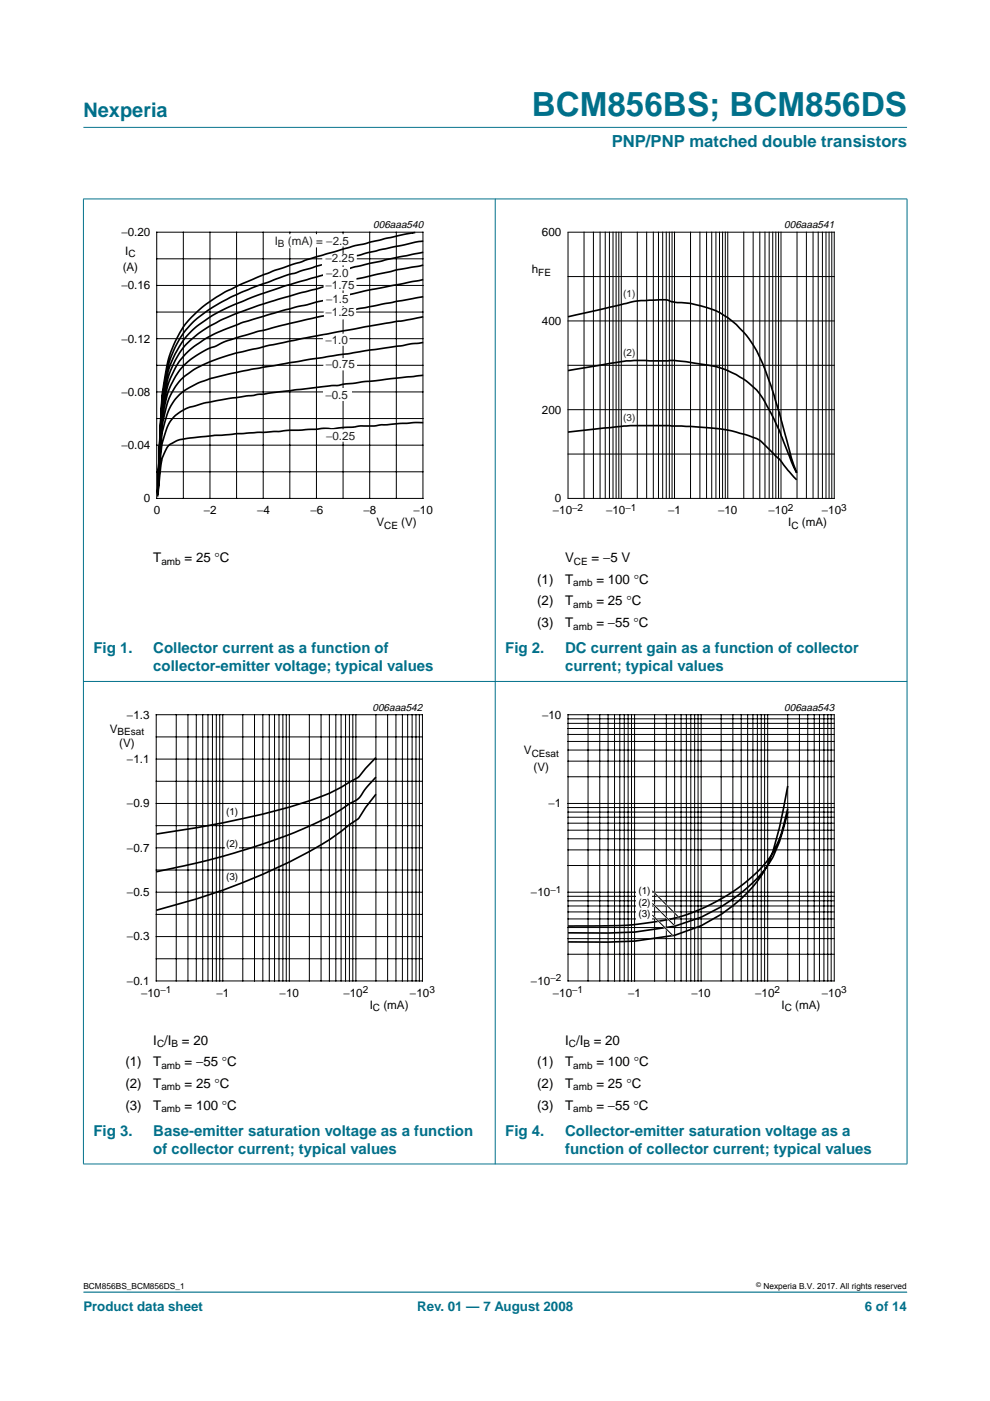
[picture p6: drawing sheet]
<svg xmlns="http://www.w3.org/2000/svg" width="210mm" height="297mm" viewBox="0 0 210 297" stroke-linecap="round" stroke-linejoin="round" font-family="sans-serif">
<path d="M192.3 273.9h-174.6" fill="none" stroke="#00708a" stroke-width=".21"/>
<g fill="#00708a" stroke="#00708a" stroke-width=".21">
<path d="M17.7 27h174.6z"/>
<path d="M17.7 42.2v204.5z"/>
<path d="M105 42.1v204.7z"/>
<path d="M192.3 42.2v204.5z"/>
<path d="M17.6 42.2h174.8z"/>
<path d="M17.6 144.5h174.8z"/>
<path d="M17.6 246.8h174.8z"/>
</g>
<path d="M20.5 46.4h81.9v66.3h-81.9z" fill="none" stroke="#fff" stroke-width=".21"/>
<g fill="none" stroke="#000" stroke-width=".21">
<path d="M33.2 49.2h56.5v56.5h-56.5zM33.2 54.9h56.5M38.9 49.2v56.5M44.5 49.2v56.5M50.2 49.2v56.5M55.8 49.2v56.5M61.5 49.2v56.5M67.1 49.2v56.5M72.7 49.2v56.5M78.4 49.2v56.5M84 49.2v56.5M33.2 66.2h56.5"/>
<path d="M33.2 77.5h56.5M33.2 60.5h56.5M33.2 71.8h56.5M33.2 88.7h56.5M33.2 83.1h56.5M33.2 94.4h56.5M33.2 100h56.5"/>
</g>
<path d="M87.6 49.4l-12.5 2.7-9.9 2.9-7.1 2.4-8.1 3.4a32.8 32.8 0 0 0-8.2 5.3l-1.2 1.1a23.2 23.2 0 0 0-4.7 8.3l-.7 3.3-.9 5.2-.9 20.3M88 49.3l-.6 .1M89.7 59.3l-11.8 2.3-8.2 1.8-7.1 1.7-6.7 2a60 60 0 0 0-12.4 4.8 16.1 16.1 0 0 0-6.5 6.5l-.7 1.5a38.8 38.8 0 0 0-2.3 12.2l-.6 12.4M89.7 56.2l-5.6 1-9 2-11.3 2.9-7.9 2.3a55 55 0 0 0-11.9 5 18.6 18.6 0 0 0-9.1 14l-.5 2.9-.1 1.6-.9 16.5M89.7 53.5l-11.3 2.3-10.1 2.6-8.2 2.3-7.6 2.7a34.5 34.5 0 0 0-12.4 7.3 22.1 22.1 0 0 0-5.4 12.8l-.4 2.2-.2 4.2-.7 14.5M89.7 51.1l-1.7 .2-13.2 3-7.6 2.1-4.3 1.4a32.2 32.2 0 0 0-6.2 2.1l-3.1 1.1-3.4 1.4a36.9 36.9 0 0 0-8.7 5.4 22.2 22.2 0 0 0-6.7 13.8l-.4 2.8-.1 1.9-.9 18M89.7 79.6l-12.4 1.3-4.5 .6-1.1 .2-1.4 .1-14.4 1.8h-1.2l-7.3 1.1a32.9 32.9 0 0 0-8.5 2.2 7.7 7.7 0 0 0-4.1 5.8l-.5 1.5-.2 1.8-.7 8.9M89.7 72.6l-24.2 3.6-14.1 2.5a39.4 39.4 0 0 0-9.6 2.6 11.5 11.5 0 0 0-4.7 3.4l-.8 1.3-.7 1.5-1.2 4.3-1 12.9M89.7 67.2l-25.9 4.6-11.3 2.5a39 39 0 0 0-11.9 4.4 13.6 13.6 0 0 0-5.8 9.6l-.5 3-.9 13.4M89.7 62.9l-13.5 2.5-8.5 1.7-7.9 1.9-6.2 1.6a39.5 39.5 0 0 0-8.5 3 15.2 15.2 0 0 0-10.2 12.4l-.6 4-.9 14.5M89.7 89.6l-5 .2-4 .3-1.4 .2h-3.1l-5.7 .6-1.9-.1-1.7 .2-16.7 .9-9 .9a8.5 8.5 0 0 0-5.2 1.5 7.9 7.9 0 0 0-1.9 4.7l-.7 6.3" fill="none" stroke="#000" stroke-width=".35"/>
<g fill="#fff">
<path d="M68.8 91h6.6v2.6l-6.8 .1z"/>
<path d="M57.2 49.7h16v2.6l-16.1 .5z"/>
<path d="M68.5 82.3h6.1v2.8h-6.1z"/>
<path d="M68.9 76l6.8-.1v2.7l-7.4-.1z"/>
<path d="M68.5 71.2l5.6-.6v2.7h-5.6z"/>
<path d="M68.6 66l6.9-1.5v3.1l-6.8 .4z"/>
<path d="M68.6 62.1h5.6v2.7h-5.6z"/>
<path d="M68.6 59.1l7-.4v2.7l-7 .4z"/>
<path d="M68.6 56.5h5.6v2.8h-5.6z"/>
<path d="M68.3 54.6l7.4-1.3v2.7l-7.5 .6z"/>
</g>
<path d="M120.4 78.6l7.7-1.3a33.7 33.7 0 0 1 9.6-.8h3.9a35.5 35.5 0 0 1 8.2 .9 17.3 17.3 0 0 1 11.8 6.9 72.6 72.6 0 0 1 6.2 13.6l1.1 2.4M120.4 67.2l10.3-2.4a22.3 22.3 0 0 1 7.8-1.2h1.5a5.2 5.2 0 0 1 2.7 .4l.2 .1a24.4 24.4 0 0 1 9.7 2.2 21.6 21.6 0 0 1 9.6 11.9l2 5.7 1.1 3.7 2.5 9.5 1.1 3.1M120.4 91.6l13.3-1.4h8.3l5.4 .3a35.3 35.3 0 0 1 13 2.5l1 .6 2.8 2.7a16 16 0 0 1 2.9 3.5l1.8 1.9" fill="none" stroke="#000" stroke-width=".35"/>
<path d="M107.7 46.4h81.9v66.3h-81.9zM20.4 148.7h81.9v66.3h-81.9z" fill="none" stroke="#fff" stroke-width=".21"/>
<g fill="none" stroke="#000" stroke-width=".21">
<path d="M120.4 49.2h56.5v56.5h-56.5zM120.4 58.6h56.5M123.8 49.2v56.5M125.8 49.2v56.5M127.2 49.2v56.5M128.3 49.2v56.5M129.2 49.2v56.5M130 49.2v56.5M130.6 49.2v56.5M131.2 49.2v56.5M131.7 49.2v56.5M135.1 49.2v56.5"/>
<path d="M137.1 49.2v56.5M138.5 49.2v56.5M139.6 49.2v56.5M140.5 49.2v56.5M141.3 49.2v56.5M141.9 49.2v56.5M142.5 49.2v56.5M143 49.2v56.5M146.4 49.2v56.5M148.4 49.2v56.5M149.8 49.2v56.5M150.9 49.2v56.5"/>
<path d="M151.8 49.2v56.5M152.5 49.2v56.5M153.2 49.2v56.5M153.8 49.2v56.5M154.3 49.2v56.5M157.7 49.2v56.5M159.7 49.2v56.5M161.1 49.2v56.5M162.2 49.2v56.5M163.1 49.2v56.5M163.8 49.2v56.5M164.5 49.2v56.5"/>
<path d="M165.1 49.2v56.5M165.6 49.2v56.5M169 49.2v56.5M171 49.2v56.5M172.4 49.2v56.5M173.5 49.2v56.5M174.4 49.2v56.5M175.1 49.2v56.5M175.8 49.2v56.5M176.4 49.2v56.5M120.4 68h56.5M120.4 77.5h56.5"/>
<path d="M120.4 86.9h56.5M120.4 96.3h56.5M33.1 151.5h56.5v56.5h-56.5zM33.1 156.2h56.5M37.4 151.5v56.5M39.9 151.5v56.5M41.6 151.5v56.5M43 151.5v56.5M44.1 151.5v56.5M45 151.5v56.5M45.9 151.5v56.5M46.6 151.5v56.5"/>
<path d="M47.2 151.5v56.5M51.5 151.5v56.5M54 151.5v56.5M55.7 151.5v56.5M57.1 151.5v56.5M58.2 151.5v56.5M59.2 151.5v56.5M60 151.5v56.5M60.7 151.5v56.5M61.3 151.5v56.5M65.6 151.5v56.5M68.1 151.5v56.5"/>
<path d="M69.8 151.5v56.5M71.2 151.5v56.5M72.3 151.5v56.5M73.3 151.5v56.5M74.1 151.5v56.5M74.8 151.5v56.5M75.5 151.5v56.5M79.7 151.5v56.5M82.2 151.5v56.5M83.9 151.5v56.5M85.3 151.5v56.5M86.4 151.5v56.5"/>
<path d="M87.4 151.5v56.5M88.2 151.5v56.5M88.9 151.5v56.5M33.1 160.9h56.5M33.1 170.4h56.5M33.1 179.8h56.5M33.1 165.6h56.5M33.1 175.1h56.5M33.1 189.2h56.5M33.1 198.6h56.5M33.1 184.5h56.5M33.1 193.9h56.5"/>
<path d="M33.1 203.3h56.5"/>
</g>
<path d="M47.9 177.2h2.8v2.9h-2.8z" fill="#fff"/>
<path d="M79.7 164.8a26.1 26.1 0 0 0-3.7 4.5l-7 4.3-6.5 2.9-4 1.5-4.5 1.5-8 2.4-12.9 2.9M79.7 160.6l-2.2 2.3-1.5 1.9a49 49 0 0 1-7.9 4.1 151.1 151.1 0 0 1-26.5 6.6l-8.5 1.3M79.7 168.4l-2.2 2.8-1.5 2.4-1.9 1.2a54.8 54.8 0 0 1-12.8 8 142.6 142.6 0 0 1-28.2 10.2" fill="none" stroke="#000" stroke-width=".35"/>
<path d="M107.7 148.7h81.9v66.3h-81.9z" fill="none" stroke="#fff" stroke-width=".21"/>
<g fill="none" stroke="#000" stroke-width=".21">
<path d="M120.4 151.5h56.5v56.5h-56.5zM120.4 159h56.5M120.4 157.2h56.5M120.4 155.7h56.5M120.4 154.5h56.5M120.4 153.4h56.5M120.4 152.4h56.5M124.7 151.5v56.5M127.2 151.5v56.5M128.9 151.5v56.5M130.3 151.5v56.5M131.4 151.5v56.5"/>
<path d="M132.4 151.5v56.5M133.2 151.5v56.5M133.9 151.5v56.5M134.5 151.5v56.5M138.8 151.5v56.5M141.3 151.5v56.5M143 151.5v56.5M144.4 151.5v56.5M145.5 151.5v56.5M146.5 151.5v56.5M147.3 151.5v56.5M148 151.5v56.5"/>
<path d="M148.7 151.5v56.5M152.9 151.5v56.5M155.4 151.5v56.5M157.1 151.5v56.5M158.5 151.5v56.5M159.6 151.5v56.5M160.6 151.5v56.5M161.4 151.5v56.5M162.1 151.5v56.5M162.8 151.5v56.5M167 151.5v56.5M169.5 151.5v56.5"/>
<path d="M171.3 151.5v56.5M172.6 151.5v56.5M173.7 151.5v56.5M174.7 151.5v56.5M175.5 151.5v56.5M176.2 151.5v56.5M120.4 177.8h56.5M120.4 176h56.5M120.4 174.5h56.5M120.4 173.3h56.5M120.4 172.2h56.5M120.4 171.2h56.5"/>
<path d="M120.4 170.4h56.5M120.4 164.7h56.5M120.4 161.4h56.5M120.4 199h56.5M120.4 196.7h56.5M120.4 194.8h56.5M120.4 193.3h56.5M120.4 192.1h56.5M120.4 191h56.5M120.4 190h56.5M120.4 189.2h56.5M120.4 183.5h56.5"/>
<path d="M120.4 180.2h56.5M120.4 202.3h56.5"/>
</g>
<g fill="#fff">
<path d="M135 190.3h3.3v2.9h-3.3z"/>
<path d="M135 187.5h3.3v2.8h-3.3z"/>
<path d="M135 192.6h3.3v2.9h-3.3z"/>
</g>
<path d="M167 171.5l-.9 3.5a20.9 20.9 0 0 1-8.6 12.5l-2.9 2.1-2.1 1.2a38 38 0 0 1-16.5 5l-4.6 .4-11 .1M167 166.6l-1.7 8.9a25 25 0 0 1-4.7 11.3 32.9 32.9 0 0 1-17.6 11.5l-8.5 1.2-5.6 .2h-8.5M167 172.2a33.1 33.1 0 0 1-4.2 11.3 35.6 35.6 0 0 1-19.8 12.9l-8.5 1.2-5.6 .2h-8.5" fill="none" stroke="#000" stroke-width=".35"/>
<path d="M138.3 191.5l4.7 4.8zM138.3 194l4.4 4.4zM138.3 188.9l5.6 5.6z" fill="#000" stroke="#fff" stroke-width=".35"/>
<path d="M138.3 191.5l4.7 4.8zM138.3 194l4.4 4.4zM138.3 188.9l5.6 5.6z" fill="#000" stroke="#000" stroke-width=".21"/>
<text font-size="7.1" fill="#00708a" x="112.7" y="24.7">BCM856BS; BCM856DS</text>
<text font-size="4.2" fill="#00708a" x="17.7" y="24.9">Nexperia</text>
<text font-size="3.5" fill="#00708a" x="129.7" y="31.1">PNP/PNP matched double transistors</text>
<g font-size="3.2" fill="#00708a">
<text x="19.8" y="138.5">Fig 1.</text>
<text x="32.5" y="138.5">Collector current as a function of</text>
<text x="32.5" y="142.4">collector-emitter voltage; typical values</text>
<text x="107.1" y="138.5">Fig 2.</text>
<text x="119.8" y="138.5">DC current gain as a function of collector</text>
<text x="119.8" y="142.4">current; typical values</text>
<text x="19.8" y="240.8">Fig 3.</text>
<text x="32.5" y="240.8">Base-emitter saturation voltage as a function</text>
<text x="32.5" y="244.7">of collector current; typical values</text>
<text x="107.1" y="240.8">Fig 4.</text>
<text x="119.8" y="240.8">Collector-emitter saturation voltage as a</text>
<text x="119.8" y="244.7">function of collector current; typical values</text>
</g>
<g font-size="2.8">
<text x="32.5" y="119.2">T</text>
<text x="39.1" y="119.2">= 25 °C</text>
<text x="119.8" y="119.2">V</text>
<text x="125.4" y="119.2">= −5 V</text>
<text x="113.9" y="123.8">(1)</text>
<text x="119.8" y="123.8">T</text>
<text x="126.4" y="123.8">= 100 °C</text>
<text x="113.9" y="128.4">(2)</text>
<text x="119.8" y="128.4">T</text>
<text x="126.4" y="128.4">= 25 °C</text>
<text x="113.9" y="133">(3)</text>
<text x="119.8" y="133">T</text>
<text x="126.4" y="133">= −55 °C</text>
<text x="32.5" y="221.5">I /I</text>
<text x="38.6" y="221.5">= 20</text>
<text x="119.8" y="221.5">I /I</text>
<text x="125.9" y="221.5">= 20</text>
<text x="26.6" y="226.1">(1)</text>
<text x="32.5" y="226.1">T</text>
<text x="39.1" y="226.1">= −55 °C</text>
<text x="113.9" y="226.1">(1)</text>
<text x="119.8" y="226.1">T</text>
<text x="126.4" y="226.1">= 100 °C</text>
<text x="26.6" y="230.7">(2)</text>
<text x="32.5" y="230.7">T</text>
<text x="39.1" y="230.7">= 25 °C</text>
<text x="113.9" y="230.7">(2)</text>
<text x="119.8" y="230.7">T</text>
<text x="126.4" y="230.7">= 25 °C</text>
<text x="26.6" y="235.3">(3)</text>
<text x="32.5" y="235.3">T</text>
<text x="39.1" y="235.3">= 100 °C</text>
<text x="113.9" y="235.3">(3)</text>
<text x="119.8" y="235.3">T</text>
<text x="126.4" y="235.3">= −55 °C</text>
</g>
<g font-size="2.8" fill="#00708a">
<text x="17.7" y="278">Product data sheet</text>
<text x="88.5" y="278">Rev. 01 — 7 August 2008</text>
<text x="183.4" y="278">6 of 14</text>
</g>
<g font-size="2.5">
<text x="25.7" y="50.1">−0.20</text>
<text x="114.9" y="50.1">600</text>
<text x="26" y="57.5">(A)</text>
<text x="26.5" y="54">I</text>
<text x="112.8" y="58">h</text>
<text x="25.7" y="61.4">−0.16</text>
<text x="114.9" y="68.9">400</text>
<text x="25.7" y="72.7">−0.12</text>
<text x="25.7" y="83.9">−0.08</text>
<text x="114.9" y="87.7">200</text>
<text x="25.7" y="95.2">−0.04</text>
<text x="30.5" y="106.5">0</text>
<text x="117.7" y="106.5">0</text>
<text x="32.6" y="109.1">0</text>
<text x="43.2" y="109.1">−2</text>
<text x="54.5" y="109.1">−4</text>
<text x="65.8" y="109.1">−6</text>
<text x="77.1" y="109.1">−8</text>
<text x="79.8" y="111.6">V</text>
<text x="85.1" y="111.6">(V)</text>
<text x="87.7" y="109.1">−10</text>
<text x="117.2" y="109.1">−10</text>
<text x="128.5" y="109.1">−10</text>
<text x="141.6" y="109.1">−1</text>
<text x="152.3" y="109.1">−10</text>
<text x="163" y="109.1">−10</text>
<text x="167.1" y="111.6">I</text>
<text x="170" y="111.6">(mA)</text>
<text x="174.2" y="109.1">−10</text>
<text x="23.3" y="155.4">V</text>
<text x="26.9" y="152.4">−1.3</text>
<text x="114.9" y="152.4">−10</text>
<text x="25.3" y="158.3">(V)</text>
<text x="26.9" y="161.7">−1.1</text>
<text x="111.1" y="159.9">V</text>
<text x="113.1" y="163.4">(V)</text>
<text x="26.9" y="171.2">−0.9</text>
<text x="116.3" y="171.2">−1</text>
<text x="26.9" y="180.5">−0.7</text>
<text x="26.9" y="190">−0.5</text>
<text x="112.6" y="190">−10</text>
<text x="26.9" y="199.4">−0.3</text>
<text x="26.9" y="208.8">−0.1</text>
<text x="112.6" y="208.8">−10</text>
<text x="29.9" y="211.4">−10</text>
<text x="45.9" y="211.4">−1</text>
<text x="59.3" y="211.4">−10</text>
<text x="72.8" y="211.4">−10</text>
<text x="78.4" y="213.9">I</text>
<text x="81.3" y="213.9">(mA)</text>
<text x="86.9" y="211.4">−10</text>
<text x="117.2" y="211.4">−10</text>
<text x="133.2" y="211.4">−1</text>
<text x="146.6" y="211.4">−10</text>
<text x="160.1" y="211.4">−10</text>
<text x="165.7" y="213.9">I</text>
<text x="168.6" y="213.9">(mA)</text>
<text x="174.2" y="211.4">−10</text>
</g>
<g font-size="2.5" fill="#231f20">
<text x="58.2" y="51.9">I</text>
<text x="61" y="51.9">(mA) = −2.5</text>
<text x="69" y="55.5">−2.25</text>
<text x="69.1" y="58.8">−2.0</text>
<text x="69" y="61.3">−1.75</text>
<text x="69.1" y="64.3">−1.5</text>
<text x="69" y="67.1">−1.25</text>
<text x="69" y="72.8">−1.0</text>
<text x="69.1" y="78">−0.75</text>
<text x="69" y="84.6">−0.5</text>
<text x="69.1" y="93.3">−0.25</text>
</g>
<g font-size="2.2">
<text x="79.1" y="48.4">006aaa540</text>
<text x="166.3" y="48.4">006aaa541</text>
<text x="79" y="150.7">006aaa542</text>
<text x="166.3" y="150.7">006aaa543</text>
</g>
<g font-size="2.1" fill="#231f20">
<text x="58.9" y="52.4">B</text>
<text x="132.1" y="63">(1)</text>
<text x="132.1" y="75.6">(2)</text>
<text x="132.1" y="89.3">(3)</text>
</g>
<g font-size="2.1">
<text x="27.2" y="54.5">C</text>
<text x="114.1" y="58.5">FE</text>
<text x="81.5" y="112.1">CE</text>
<text x="121.3" y="108.3">−2</text>
<text x="132.6" y="108.3">−1</text>
<text x="167.1" y="108.3">2</text>
<text x="167.8" y="112.1">C</text>
<text x="178.3" y="108.3">3</text>
<text x="34.2" y="119.7">amb</text>
<text x="121.7" y="119.7">CE</text>
<text x="121.5" y="124.3">amb</text>
<text x="121.5" y="128.9">amb</text>
<text x="121.5" y="133.5">amb</text>
<text x="24.9" y="155.8">BEsat</text>
<text x="112.7" y="160.4">CEsat</text>
<text x="47.9" y="172.7">(1)</text>
<text x="47.9" y="179.6">(2)</text>
<text x="47.9" y="186.5">(3)</text>
<text x="116.7" y="189.3">−1</text>
<text x="135.4" y="189.5">(1)</text>
<text x="135.4" y="192">(2)</text>
<text x="135.4" y="194.5">(3)</text>
<text x="116.7" y="208.1">−2</text>
<text x="34" y="210.6">−1</text>
<text x="76.9" y="210.6">2</text>
<text x="79.1" y="214.4">C</text>
<text x="91" y="210.6">3</text>
<text x="121.3" y="210.6">−1</text>
<text x="164.2" y="210.6">2</text>
<text x="166.4" y="214.4">C</text>
<text x="178.3" y="210.6">3</text>
<text x="33.3" y="222">C</text>
<text x="34.2" y="226.6">amb</text>
<text x="36.4" y="222">B</text>
<text x="120.6" y="222">C</text>
<text x="121.5" y="226.6">amb</text>
<text x="123.7" y="222">B</text>
<text x="34.2" y="231.2">amb</text>
<text x="121.5" y="231.2">amb</text>
<text x="34.2" y="235.8">amb</text>
<text x="121.5" y="235.8">amb</text>
</g>
<g font-size="1.8">
<text x="17.7" y="273.4">BCM856BS_BCM856DS_1</text>
<text x="161.9" y="273.4">Nexperia B.V. 2017. All rights reserved</text>
</g>
<text font-size="1.4" x="160.4" y="272.9">©</text>
</svg>
